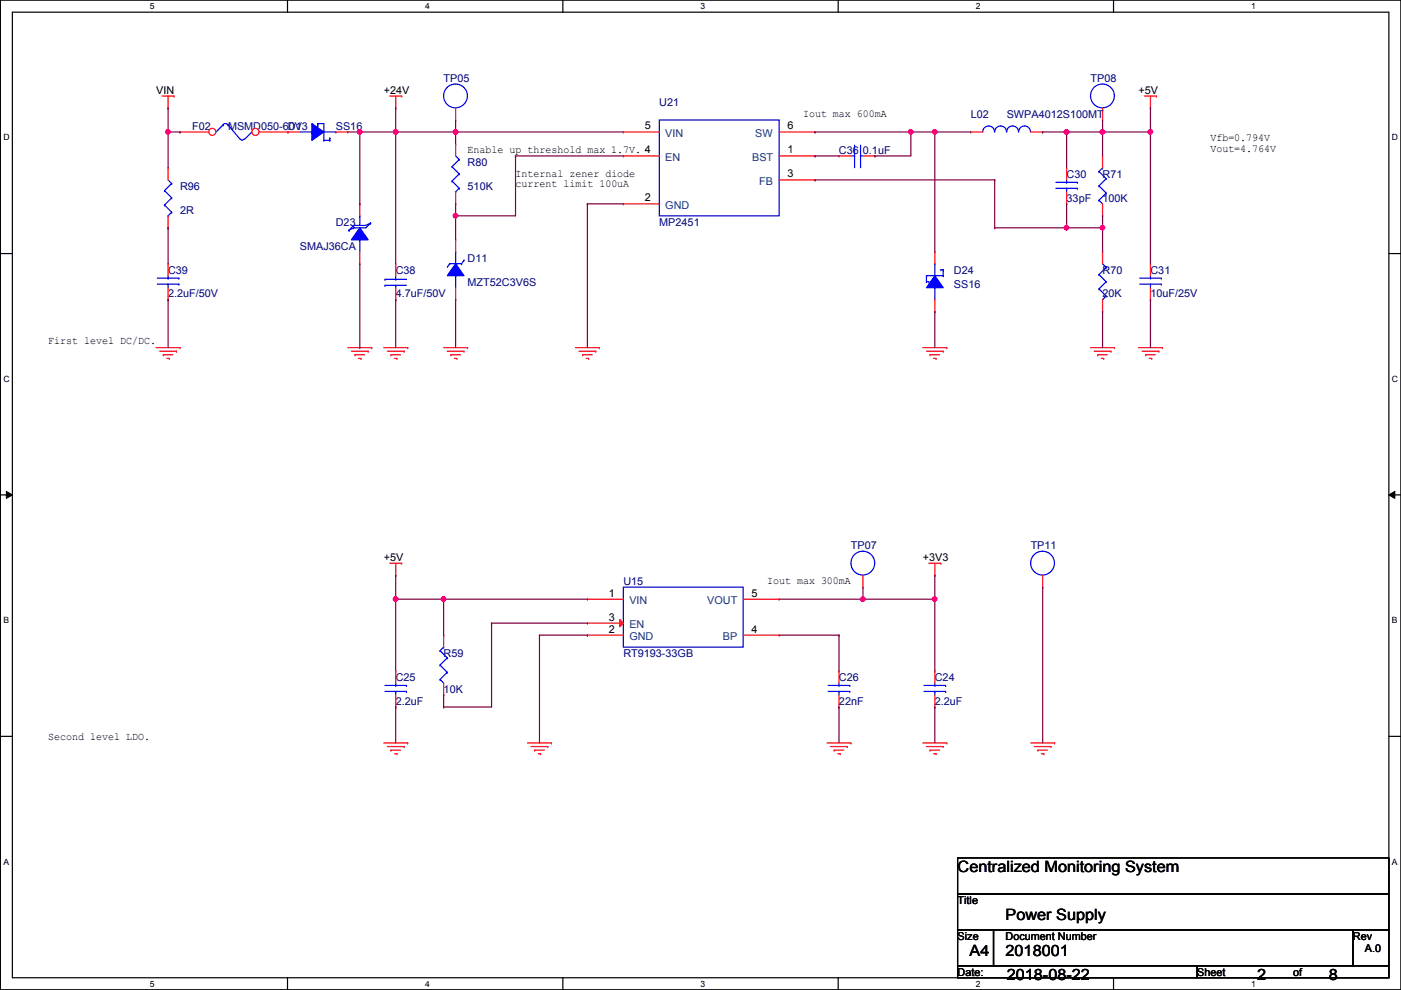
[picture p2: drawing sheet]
<svg xmlns="http://www.w3.org/2000/svg" width="297mm" height="210mm" viewBox="0 0 297 210" stroke-linecap="round" stroke-linejoin="round" font-family="sans-serif">
<path d="M.1 0h296.9v209.8h-296.9zM2.6 2.6h291.9v204.7h-291.9z" fill="none" stroke="#000" stroke-width=".25"/>
<g fill="#fff">
<path d="M31.8 .3h1v2h-1z"/>
<path d="M31.8 207.6h1v1.9h-1z"/>
</g>
<path d="M61 0v2.6M61 207.3v2.5" fill="none" stroke="#000" stroke-width=".25"/>
<g fill="#fff">
<path d="M90.1 .3h1v2h-1z"/>
<path d="M90.1 207.6h1v1.9h-1z"/>
</g>
<path d="M119.3 0v2.6M119.3 207.3v2.5" fill="none" stroke="#000" stroke-width=".25"/>
<g fill="#fff">
<path d="M148.5 .3h1v2h-1z"/>
<path d="M148.5 207.6h1v1.9h-1z"/>
</g>
<path d="M177.7 0v2.6M177.7 207.3v2.5" fill="none" stroke="#000" stroke-width=".25"/>
<g fill="#fff">
<path d="M206.9 .3h1v2h-1z"/>
<path d="M206.9 207.6h1v1.9h-1z"/>
</g>
<path d="M236.1 0v2.6M236.1 207.3v2.5" fill="none" stroke="#000" stroke-width=".25"/>
<g fill="#fff">
<path d="M265.3 .3h.9v2h-.9z"/>
<path d="M265.3 207.6h.9v1.9h-.9z"/>
<path d="M.7 28.2h1.3v1.9h-1.3z"/>
<path d="M295.1 28.2h1.3v1.9h-1.3z"/>
<path d="M.7 79.3h1.3v2h-1.3z"/>
<path d="M295.1 79.3h1.3v2h-1.3z"/>
</g>
<path d="M.1 53.8h2.5M294.5 53.8h2.5" fill="none" stroke="#000" stroke-width=".25"/>
<g fill="#fff">
<path d="M.7 130.5h1.2v2h-1.2z"/>
<path d="M295.1 130.5h1.2v2h-1.2z"/>
</g>
<path d="M.1 104.9h2.5M294.5 104.9h2.5" fill="none" stroke="#000" stroke-width=".25"/>
<path d="M1.4 104.2l1.2 .7-1.2 .8zM294.5 104.9l1.2-.7v1.5z" fill="#000"/>
<path d="M1.4 104.2l1.2 .7-1.2 .8zM294.5 104.9l1.2-.7v1.5z" fill="none" stroke="#000" stroke-width=".21"/>
<g fill="#fff">
<path d="M.7 181.7h1.2v2h-1.2z"/>
<path d="M295.1 181.7h1.2v2h-1.2z"/>
</g>
<path d="M.1 156.1h2.5M294.5 156.1h2.5M203 181.9h91.5v7.6h-91.5zM203 189.5h91.5v7.6h-91.5zM203 197.1h7.6v7.7h-7.6zM210.6 197.1h76.2v7.7h-76.2zM286.8 197.1h7.7v7.7h-7.7zM203 204.8h50.8v2.5h-50.8zM253.8 204.8h40.7v2.5h-40.7z" fill="none" stroke="#000" stroke-width=".25"/>
<g fill="none" stroke="#f00" stroke-width=".25">
<path d="M34.4 20.4h2.5M35.6 22.9h.1M35.6 20.4v2.5M36.9 20.4h.1M82.6 20.4h2.6M83.9 22.9h.1M83.9 20.4v2.5M85.2 20.4h.1M242.7 20.4h2.5M243.9 22.9h.1M243.9 20.4v2.5M245.2 20.4h.1"/>
<path d="M33.1 73.7h5.1M33.9 74.5h3.5M34.6 75.2h.1M34.6 75.2h2.1M35.4 76h.5M35.9 76h.1M37.4 74.5h.1M38.2 73.7h.1M73.7 73.7h5.1M74.5 74.5h3.6M75.3 75.2h.1M75.3 75.2h2"/>
<path d="M76 76h.5M76.5 76h.1M78.1 74.5h.1M78.8 73.7h.1M81.4 73.7h5M82.1 74.5h3.6M82.9 75.2h.1M82.9 75.2h2M83.6 76h.6M84.2 76h.1M85.7 74.5h.1M86.4 73.7h.1"/>
<path d="M94.1 73.7h5M94.8 74.5h3.6M95.6 75.2h.1M95.6 75.2h2M96.3 76h.6M96.9 76h.1M98.4 74.5h.1M99.1 73.7h.1M122 73.7h5.1M122.8 74.5h3.5M123.5 75.2h.1M123.5 75.2h2.1"/>
<path d="M124.3 76h.5M124.8 76h.1M126.3 74.5h.1M127.1 73.7h.1M195.7 73.7h5M196.4 74.5h3.6M197.2 75.2h.1M197.2 75.2h2M197.9 76h.6M198.5 76h.1M200 74.5h.1M200.7 73.7h.1"/>
<path d="M231.2 73.7h5.1M232 74.5h3.5M232.7 75.2h.1M232.7 75.2h2.1M233.5 76h.5M234 76h.1M235.5 74.5h.1M236.3 73.7h.1M241.4 73.7h5.1M242.1 74.5h3.6M242.9 75.2h.1M242.9 75.2h2"/>
<path d="M243.7 76h.5M244.2 76h.1M245.7 74.5h.1M246.5 73.7h.1M82.6 119.4h2.6M83.9 119.4v2.6M85.2 119.4h.1M196.9 119.4h2.6M198.2 119.4v2.6M199.5 119.4h.1M83.9 122h.1M198.2 122h.1"/>
<path d="M81.4 157.5h5M82.1 158.3h3.6M82.9 159h.1M82.9 159h2M83.6 159.8h.6M84.2 159.8h.1M85.7 158.3h.1M86.4 157.5h.1M111.8 157.5h5.1M112.6 158.3h3.6M113.4 159h.1M113.4 159h2"/>
<path d="M114.1 159.8h.5M114.6 159.8h.1M116.2 158.3h.1M116.9 157.5h.1M175.3 157.5h5.1M176.1 158.3h3.6M176.9 159h.1M176.9 159h2M177.6 159.8h.5M178.1 159.8h.1M179.7 158.3h.1M180.4 157.5h.1"/>
<path d="M195.7 157.5h5M196.4 158.3h3.6M197.2 159h.1M197.2 159h2M197.9 159.8h.6M198.5 159.8h.1M200 158.3h.1M200.7 157.5h.1M218.5 157.5h5.1M219.3 158.3h3.5M220 159h.1M220 159h2.1"/>
<path d="M220.8 159.8h.5M221.3 159.8h.1M222.8 158.3h.1M223.6 157.5h.1"/>
</g>
<path d="M76.3 50.8h.1M76.3 45.8h.1M76.3 45.8v2M76.3 50.8v2.6" fill="none" stroke="#00f" stroke-width=".25"/>
<path d="M76.3 48.3l1.8 2.5h-3.6z" fill-rule="evenodd" fill="#00f"/>
<g fill="none" stroke="#00f" stroke-width=".25">
<path d="M35.6 38.1l.8 .8M36.4 38.9h.1M36.4 38.9l-1.5 1.5M47.3 26.4a.77 .77 0 0 1 1 0M47.3 26.5h.1M47.3 26.5l-1.5 1.5M48.3 26.5h.1M48.3 26.5l2.6 3M51.8 29.4l-.5 .3-.4-.2M53.4 28h.1M53.4 28l-1.5 1.5M34.9 40.4h.1"/>
<path d="M34.9 43.5h.1M34.9 40.4l1.5 1.6M34.9 43.5l1.5 1.5M35.6 45.8h.1M36.4 42h.1M36.4 45h.1M36.4 42l-1.5 1.5M36.4 45l-.8 .8M74 48.8h.1M75 47.8h.1M75 48.3h.1M75 47.8l-1 1"/>
<path d="M75 48.3l-1 .5M76.3 48.3l1.8 2.5h-3.6zM78.6 47.3h.1M78.6 47.3l-1 .5h-2.6M78.6 47.3l-1 1h-2.6M81.6 59.2h.1M81.6 59.2h4.6M83.9 59.2h.1M83.9 58.5v.7M81.6 60.5h.1M81.6 60.5h4.6M83.9 60.5h.1"/>
<path d="M83.9 60.5v.5M81.6 146.6h4.6M81.6 145.3h4.6M83.9 145.3h.1M83.9 146.6h.1M83.9 144.8v.5M83.9 146.6v.8M86.2 146.6h.1M86.2 145.3h.1"/>
<circle cx="96.6" cy="20.3" r="2.51"/>
</g>
<g fill="none" stroke="#f00" stroke-width=".25">
<path d="M35.6 35.6h.1M35.6 35.6v2.5M96.6 25.4h.1M96.6 22.9v2.5M35.6 48.3h.1M35.6 45.8v2.5M76.3 55.9h.1M76.3 43.2h.1M76.3 43.2v2.6M76.3 53.4v2.5M83.9 55.9h.1M83.9 55.9v2.6"/>
<path d="M83.9 63.5h.1M83.9 61v2.5M83.9 142.3h.1M83.9 149.9h.1M83.9 142.3v2.5M83.9 147.4v2.5"/>
</g>
<circle cx="45" cy="28" r=".75" fill="#fff"/>
<g fill="none" stroke="#f00" stroke-width=".25">
<path d="M38.2 28h.1M38.2 28h6.1"/>
<circle cx="45" cy="28" r=".75"/>
</g>
<circle cx="54.2" cy="28" r=".75" fill="#fff"/>
<g fill="none" stroke="#f00" stroke-width=".25">
<path d="M54.9 28h6.1M61 28h.1M233.8 25.4h.1M233.8 22.9v2.5M233.8 53.4h.1M233.8 53.4v2.5M233.8 66.1h.1M233.8 63.5v2.6M124.5 127h.1M124.5 134.7h.1M124.5 127h7.7M124.5 134.7h7.7"/>
<path d="M183 124.5h.1M183 122v2.5M198.2 142.3h.1M198.2 149.9h.1M198.2 142.3v2.5M198.2 147.4v2.5"/>
<circle cx="54.2" cy="28" r=".75"/>
</g>
<g fill="none" stroke="#00f" stroke-width=".25">
<path d="M233 58.2h.1M233 58.2l1.5 1.5M233.8 55.9l.7 .8M234.5 56.7h.1M234.5 59.7h.1M234.5 56.7l-1.5 1.5M234.5 59.7l-1.5 1.6M233 61.3h.1M233 61.3l1.5 1.5M233.8 63.5h.1M234.5 62.8h.1M234.5 62.8l-.7 .7"/>
<path d="M132.2 124.5h25.4v12.7h-25.4zM195.9 146.6h4.6M195.9 145.3h4.6M198.2 145.3h.1M198.2 146.6h.1M198.2 144.8v.5M198.2 146.6v.8M200.5 146.6h.1M200.5 145.3h.1"/>
<circle cx="233.7" cy="20.3" r="2.51"/>
<circle cx="182.9" cy="119.4" r="2.51"/>
</g>
<path d="M131.4 131.4l.8 .7-.8 .8z" fill="#f00"/>
<g fill="none" stroke="#f00" stroke-width=".25">
<path d="M132.2 33.1h.1M132.2 28h.1M132.2 33.1h7.6M132.2 28h7.6M165.2 33.1h7.6M165.2 38.1h7.6M165.2 28h7.6M172.8 33.1h.1M172.8 38.1h.1M172.8 28h.1M205.8 28h.1M205.8 28h2.6"/>
<path d="M218.5 28h2.6M221.1 28h.1M233.8 33.1h.1M233.8 33.1v2.5M132.2 43.2h.1M132.2 43.2h7.6M233.8 45.8h.1M233.8 43.2v2.6M243.9 55.9h.1M243.9 55.9v2.6M243.9 63.5h.1M243.9 61v2.5"/>
<path d="M124.5 132.1h.1M124.5 132.1h7.7M131.4 131.4l.8 .7-.8 .8zM157.6 134.7h7.6M157.6 127h7.6M165.2 134.7h.1M165.2 127h.1"/>
</g>
<g fill="none" stroke="#00f" stroke-width=".25">
<path d="M63.6 28h2.5M66.1 28h.1M67.4 26.2h.1M67.4 26.2h1.3v3.6M68.7 29.8h.1M68.7 28h2.5M68.7 29.8h1.2M69.9 29.8h.1M71.2 28h.1M139.8 25.4h25.4v20.4h-25.4zM208.4 28a1.25 1.25 0 0 1 1.2-1.3 1.25 1.25 0 0 1 1.3 1.3M210.9 28a1.25 1.25 0 0 1 1.3-1.3 1.25 1.25 0 0 1 1.2 1.3"/>
<path d="M213.4 28a1.25 1.25 0 0 1 1.3-1.3 1.25 1.25 0 0 1 1.2 1.3M216 28a1.25 1.25 0 0 1 1.2-1.3 1.25 1.25 0 0 1 1.3 1.3M233 39.4h.1M233 36.4h.1M233 39.4l1.5 1.5M233 36.4l1.5 1.5M233.8 35.6h.1M233.8 35.6l-.8 .8M234.5 37.9h.1M234.5 37.9l-1.5 1.5M233 42.5h.1M233 42.5l.8 .7"/>
<path d="M234.5 40.9h.1M234.5 40.9l-1.5 1.6M241.6 59h4.6M243.9 59h.1M243.9 58.5v.5M246.2 59h.1M241.6 60.2h4.6M243.9 60.2h.1M243.9 60.2v.8M246.2 60.2h.1"/>
</g>
<path d="M66.1 26.2l2.6 1.8-2.6 1.8z" fill-rule="evenodd" fill="#00f"/>
<g fill="none" stroke="#00f" stroke-width=".25">
<path d="M66.1 26.2l2.6 1.8-2.6 1.8zM67.4 26.7h.1M67.4 26.2v.5M69.9 29.3h.1M69.9 29.3v.5M95.3 55.9h.1M95.3 55.9l-.5 .8M95.3 55.9h2.6M96.6 58.5h.1M96.6 53.4h.1M96.6 53.4v2.5M96.6 58.5v2.5"/>
<path d="M97.9 55.9h.1M98.4 55.2h.1M98.4 55.2l-.5 .7"/>
<circle cx="221" cy="119.4" r="2.51"/>
</g>
<path d="M61 28h.1M61 28h2.6M71.2 28h2.5M73.7 28h.1M221.1 124.5h.1M221.1 122v2.5" fill="none" stroke="#f00" stroke-width=".25"/>
<path d="M96.6 55.9l1.8 2.6h-3.6z" fill-rule="evenodd" fill="#00f"/>
<g fill="none" stroke="#00f" stroke-width=".25">
<path d="M33.4 59h4.5M35.6 59h.1M35.6 58.5v.5M37.9 59h.1M96.6 55.9l1.8 2.6h-3.6zM196.4 59.7h.1M198.2 55.9h.1M198.2 55.9v2.6M200 58.5h.1M200 57.2h.1M200 58.5h-3.6v1.2M200 57.2v1.3"/>
<path d="M33.4 60.2h4.5M35.6 60.2h.1M35.6 60.2v.8M37.9 60.2h.1M198.2 61h.1M198.2 61v2.5M93.3 138h.1M93.3 138l1.5 1.5M94.1 137.2h.1M94.1 137.2l-.8 .8M94.8 139.5h.1M94.8 139.5l-1.5 1.5"/>
<path d="M93.3 144.1h.1M93.3 141h.1M93.3 144.1l.8 .7M93.3 141l1.5 1.5M94.8 142.5h.1M94.8 142.5l-1.5 1.6"/>
</g>
<path d="M35.6 55.9h.1M35.6 55.9v2.6M96.6 50.8h.1M96.6 50.8v2.6M35.6 63.5h.1M35.6 61v2.5M96.6 63.5h.1M96.6 61v2.5M94.1 134.7h.1M94.1 134.7v2.5M94.1 147.4h.1M94.1 144.8v2.6" fill="none" stroke="#f00" stroke-width=".25"/>
<path d="M198.2 58.5l1.8 2.5h-3.6z" fill-rule="evenodd" fill="#00f"/>
<g fill="none" stroke="#00f" stroke-width=".25">
<path d="M95.8 35.3h.1M95.8 38.4h.1M95.8 35.3l1.6 1.6M95.8 38.4l1.6 1.5M96.6 33.1l.8 .7M97.4 33.8h.1M97.4 36.9h.1M97.4 39.9h.1M97.4 33.8l-1.6 1.5M97.4 36.9l-1.6 1.5M97.4 39.9l-.8 .8M180.4 33.1h.8"/>
<path d="M181.2 35.3h.1M181.2 33.1h.1M181.2 30.8v4.5M182.5 33.1h.1M182.5 35.3h.1M182.5 33.1h.5M182.5 30.8v4.5M223.9 39.9h4.5M223.9 38.7h4.5M226.1 38.7h.1M226.1 39.9h.1M226.1 38.1v.6"/>
<path d="M226.1 39.9v.8M228.4 39.9h.1M228.4 38.7h.1M96.6 40.7h.1M196.4 59.7h.5M196.9 59.7h.1M198.2 58.5l1.8 2.5h-3.6zM199.5 57.2h.1M199.5 57.2h.5M175.6 146.6h4.6M175.6 145.3h4.6M177.9 145.3h.1"/>
<path d="M177.9 146.6h.1M177.9 144.8v.5M177.9 146.6v.8M180.2 146.6h.1M180.2 145.3h.1"/>
</g>
<g fill="none" stroke="#f00" stroke-width=".25">
<path d="M96.6 30.5h.1M96.6 30.5v2.6M177.9 33.1h.1M177.9 33.1h2.5M183 33.1h2.5M185.5 33.1h.1M226.1 35.6h.1M226.1 35.6v2.5M96.6 43.2h.1M96.6 40.7v2.5M198.2 53.4h.1M198.2 53.4v2.5"/>
<path d="M226.1 43.2h.1M226.1 40.7v2.5M198.2 66.1h.1M198.2 63.5v2.6M177.9 142.3h.1M177.9 149.9h.1M177.9 142.3v2.5M177.9 147.4v2.5"/>
</g>
<path d="M83.9 22.9h.1M83.9 28h.1M83.9 22.9v33M83.9 28h12.7M172.8 28h.1M172.8 28h20.3M193.1 28h.1M193.1 28v5.1M243.9 22.9h.1M243.9 22.9v5.1" fill="none" stroke="#7f003f" stroke-width=".25"/>
<circle cx="193.1" cy="28" r=".49" fill="#f0f"/>
<circle cx="193.1" cy="28" r=".49" fill="none" stroke="#f0f" stroke-width=".25"/>
<path d="M193.1 28h.1M193.1 28h5.1M198.2 28h.1M198.2 28v25.4" fill="none" stroke="#7f003f" stroke-width=".25"/>
<circle cx="198.2" cy="28" r=".49" fill="#f0f"/>
<circle cx="198.2" cy="28" r=".49" fill="none" stroke="#f0f" stroke-width=".25"/>
<path d="M198.2 28h.1M198.2 28h7.6M221.1 28h.1M221.1 28h5" fill="none" stroke="#7f003f" stroke-width=".25"/>
<circle cx="226.1" cy="28" r=".49" fill="#f0f"/>
<circle cx="226.1" cy="28" r=".49" fill="none" stroke="#f0f" stroke-width=".25"/>
<path d="M226.1 28h.1M226.1 28h7.7M226.1 28v7.6M233.8 28h.1M233.8 28v5.1" fill="none" stroke="#7f003f" stroke-width=".25"/>
<circle cx="233.7" cy="28" r=".49" fill="#f0f"/>
<circle cx="233.7" cy="28" r=".49" fill="none" stroke="#f0f" stroke-width=".25"/>
<path d="M233.8 28h.1M233.8 28h10.1M243.9 28h.1M243.9 28v27.9" fill="none" stroke="#7f003f" stroke-width=".25"/>
<circle cx="243.9" cy="28" r=".49" fill="#f0f"/>
<circle cx="243.9" cy="28" r=".49" fill="none" stroke="#f0f" stroke-width=".25"/>
<g fill="none" stroke="#7f003f" stroke-width=".25">
<path d="M172.8 33.1h.1M172.8 38.1h.1M172.8 33.1h5.1M172.8 38.1h38.1M185.5 33.1h.1M185.5 33.1h7.6M210.9 38.1h.1M210.9 38.1v10.2M124.5 43.2h.1M124.5 43.2v30.5M210.9 48.3h.1M226.1 43.2h.1"/>
<path d="M226.1 43.2v5.1h-15.2M233.8 45.8h.1M233.8 45.8v2.5"/>
</g>
<circle cx="226.1" cy="48.3" r=".49" fill="#f0f"/>
<circle cx="226.1" cy="48.3" r=".49" fill="none" stroke="#f0f" stroke-width=".25"/>
<path d="M226.1 48.3h.1M226.1 48.3h7.7M233.8 48.3h.1M233.8 48.3v5.1" fill="none" stroke="#7f003f" stroke-width=".25"/>
<circle cx="233.7" cy="48.3" r=".49" fill="#f0f"/>
<circle cx="233.7" cy="48.3" r=".49" fill="none" stroke="#f0f" stroke-width=".25"/>
<g fill="none" stroke="#7f003f" stroke-width=".25">
<path d="M35.6 22.9h.1M35.6 28h.1M35.6 28h2.6M35.6 22.9v12.7M38.2 28h.1M73.7 28h2.6M76.3 28h.1M109.3 33.1h.1M109.3 33.1h22.9M35.6 48.3h.1M35.6 48.3v7.6M35.6 63.5h.1"/>
<path d="M35.6 63.5v10.2M83.9 63.5h.1M83.9 63.5v10.2M198.2 66.1h.1M198.2 66.1v7.6M233.8 66.1h.1M233.8 66.1v7.6M243.9 63.5h.1M243.9 63.5v10.2"/>
</g>
<circle cx="35.6" cy="28" r=".49" fill="#f0f"/>
<circle cx="35.6" cy="28" r=".49" fill="none" stroke="#f0f" stroke-width=".25"/>
<path d="M96.6 28h.1M96.6 28v2.5" fill="none" stroke="#7f003f" stroke-width=".25"/>
<circle cx="96.6" cy="28" r=".49" fill="#f0f"/>
<circle cx="96.6" cy="28" r=".49" fill="none" stroke="#f0f" stroke-width=".25"/>
<path d="M96.6 28h.1M96.6 28h35.6M96.6 43.2h.1M96.6 43.2v2.6" fill="none" stroke="#7f003f" stroke-width=".25"/>
<circle cx="96.6" cy="45.7" r=".49" fill="#f0f"/>
<circle cx="96.6" cy="45.7" r=".49" fill="none" stroke="#f0f" stroke-width=".25"/>
<path d="M109.3 33.1h.1M109.3 33.1v12.7M96.6 45.8h.1M96.6 45.8v5M124.5 43.2h.1M124.5 43.2h7.7M96.6 63.5h.1M96.6 63.5v10.2M198.2 122h.1M198.2 127h.1M198.2 122v20.3" fill="none" stroke="#7f003f" stroke-width=".25"/>
<circle cx="198.2" cy="127" r=".49" fill="#f0f"/>
<circle cx="198.2" cy="127" r=".49" fill="none" stroke="#f0f" stroke-width=".25"/>
<path d="M83.9 127h.1M83.9 127v15.3M165.2 127h17.8M165.2 134.7h12.7M177.9 134.7h.1M183 127h.1M177.9 149.9h.1M177.9 149.9v7.6M198.2 149.9h.1M198.2 149.9v7.6" fill="none" stroke="#7f003f" stroke-width=".25"/>
<circle cx="83.9" cy="127" r=".49" fill="#f0f"/>
<circle cx="83.9" cy="127" r=".49" fill="none" stroke="#f0f" stroke-width=".25"/>
<path d="M96.6 45.8h.1M96.6 45.8h12.7M83.9 122h.1M83.9 127h.1M83.9 122v5M83.9 127h40.6M94.1 127h.1M94.1 127v7.7M114.4 134.7h.1M114.4 134.7v22.8M83.9 149.9h.1M83.9 149.9v7.6" fill="none" stroke="#7f003f" stroke-width=".25"/>
<circle cx="94" cy="127" r=".49" fill="#f0f"/>
<circle cx="94" cy="127" r=".49" fill="none" stroke="#f0f" stroke-width=".25"/>
<g fill="none" stroke="#7f003f" stroke-width=".25">
<path d="M83.9 28h.1M83.9 28h-7.6v15.2M76.3 43.2h.1M104.2 132.1h.1M104.2 132.1v17.8h-10.1M104.2 132.1h20.3M114.4 134.7h10.1M124.5 134.7h.1M177.9 134.7h.1M177.9 134.7v7.6M94.1 147.4h.1M94.1 149.9h.1"/>
<path d="M94.1 147.4v2.5"/>
</g>
<circle cx="76.3" cy="28" r=".49" fill="#f0f"/>
<circle cx="76.3" cy="28" r=".49" fill="none" stroke="#f0f" stroke-width=".25"/>
<circle cx="83.9" cy="28" r=".49" fill="#f0f"/>
<circle cx="83.9" cy="28" r=".49" fill="none" stroke="#f0f" stroke-width=".25"/>
<path d="M76.3 55.9v17.8M76.3 73.7h.1M183 127h.1M183 124.5v2.5M183 127h15.2M198.2 127h.1" fill="none" stroke="#7f003f" stroke-width=".25"/>
<circle cx="182.9" cy="127" r=".49" fill="#f0f"/>
<circle cx="182.9" cy="127" r=".49" fill="none" stroke="#f0f" stroke-width=".25"/>
<path d="M96.6 28h.1M96.6 25.4v2.6M233.8 28h.1M233.8 25.4v2.6M221.1 124.5h.1M221.1 124.5v33" fill="none" stroke="#7f003f" stroke-width=".25"/>
<circle cx="193.1" cy="28" r=".49" fill="#f0f"/>
<circle cx="193.1" cy="28" r=".49" fill="none" stroke="#f0f" stroke-width=".25"/>
<circle cx="198.2" cy="28" r=".49" fill="#f0f"/>
<circle cx="198.2" cy="28" r=".49" fill="none" stroke="#f0f" stroke-width=".25"/>
<circle cx="226.1" cy="28" r=".49" fill="#f0f"/>
<circle cx="226.1" cy="28" r=".49" fill="none" stroke="#f0f" stroke-width=".25"/>
<circle cx="233.7" cy="28" r=".49" fill="#f0f"/>
<circle cx="233.7" cy="28" r=".49" fill="none" stroke="#f0f" stroke-width=".25"/>
<circle cx="243.9" cy="28" r=".49" fill="#f0f"/>
<circle cx="243.9" cy="28" r=".49" fill="none" stroke="#f0f" stroke-width=".25"/>
<circle cx="226.1" cy="48.3" r=".49" fill="#f0f"/>
<circle cx="226.1" cy="48.3" r=".49" fill="none" stroke="#f0f" stroke-width=".25"/>
<circle cx="233.7" cy="48.3" r=".49" fill="#f0f"/>
<circle cx="233.7" cy="48.3" r=".49" fill="none" stroke="#f0f" stroke-width=".25"/>
<circle cx="35.6" cy="28" r=".49" fill="#f0f"/>
<circle cx="35.6" cy="28" r=".49" fill="none" stroke="#f0f" stroke-width=".25"/>
<circle cx="96.6" cy="28" r=".49" fill="#f0f"/>
<circle cx="96.6" cy="28" r=".49" fill="none" stroke="#f0f" stroke-width=".25"/>
<circle cx="96.6" cy="45.7" r=".49" fill="#f0f"/>
<circle cx="96.6" cy="45.7" r=".49" fill="none" stroke="#f0f" stroke-width=".25"/>
<circle cx="198.2" cy="127" r=".49" fill="#f0f"/>
<circle cx="198.2" cy="127" r=".49" fill="none" stroke="#f0f" stroke-width=".25"/>
<circle cx="83.9" cy="127" r=".49" fill="#f0f"/>
<circle cx="83.9" cy="127" r=".49" fill="none" stroke="#f0f" stroke-width=".25"/>
<circle cx="94" cy="127" r=".49" fill="#f0f"/>
<circle cx="94" cy="127" r=".49" fill="none" stroke="#f0f" stroke-width=".25"/>
<circle cx="76.3" cy="28" r=".49" fill="#f0f"/>
<circle cx="76.3" cy="28" r=".49" fill="none" stroke="#f0f" stroke-width=".25"/>
<circle cx="83.9" cy="28" r=".49" fill="#f0f"/>
<circle cx="83.9" cy="28" r=".49" fill="none" stroke="#f0f" stroke-width=".25"/>
<circle cx="182.9" cy="127" r=".49" fill="#f0f"/>
<circle cx="182.9" cy="127" r=".49" fill="none" stroke="#f0f" stroke-width=".25"/>
<g font-size="3.3">
<text x="203" y="184.9">Centralized Monitoring System</text>
<text x="213.2" y="195">Power Supply</text>
<text x="205.6" y="202.6">A4</text>
<text x="213.2" y="202.6">2018001</text>
<text x="213.4" y="207.7">2018-08-22</text>
<text x="266.5" y="207.7">2</text>
<text x="281.8" y="207.7">8</text>
</g>
<g font-size="2.3" fill="#00007f">
<text x="94.1" y="17.4">TP05</text>
<text x="231.2" y="17.4">TP08</text>
<text x="139.8" y="22.4">U21</text>
<text x="40.7" y="27.5">F02</text>
<text x="48.3" y="27.5">MSMD050-60V</text>
<text x="61" y="27.5">D13</text>
<text x="71.2" y="27.5">SS16</text>
<text x="205.8" y="25">L02</text>
<text x="213.4" y="25">SWPA4012S100MT</text>
<text x="99.1" y="35.1">R80</text>
<text x="177.9" y="32.6">C36 0.1uF</text>
<text x="38.2" y="40.2">R96</text>
<text x="99.1" y="40.2">510K</text>
<text x="226.1" y="37.7">C30</text>
<text x="233.8" y="37.7">R71</text>
<text x="38.2" y="45.3">2R</text>
<text x="71.2" y="47.8">D23</text>
<text x="139.8" y="47.8">MP2451</text>
<text x="226.1" y="42.8">33pF</text>
<text x="233.8" y="42.8">100K</text>
<text x="63.6" y="52.9">SMAJ36CA</text>
<text x="35.6" y="58">C39</text>
<text x="83.9" y="58">C38</text>
<text x="99.1" y="55.5">D11</text>
<text x="202.3" y="58">D24</text>
<text x="233.8" y="58">R70</text>
<text x="243.9" y="58">C31</text>
<text x="35.6" y="63.1">2.2uF/50V</text>
<text x="83.9" y="63.1">4.7uF/50V</text>
<text x="99.1" y="60.5">MZT52C3V6S</text>
<text x="202.3" y="61">SS16</text>
<text x="233.8" y="63.1">20K</text>
<text x="243.9" y="63.1">10uF/25V</text>
<text x="180.4" y="116.4">TP07</text>
<text x="218.5" y="116.4">TP11</text>
<text x="132.2" y="124">U15</text>
<text x="94.1" y="139.3">R59</text>
<text x="132.2" y="139.3">RT9193-33GB</text>
<text x="83.9" y="144.4">C25</text>
<text x="83.9" y="149.4">2.2uF</text>
<text x="94.1" y="146.9">10K</text>
<text x="177.9" y="144.4">C26</text>
<text x="177.9" y="149.4">22nF</text>
<text x="198.2" y="144.4">C24</text>
<text x="198.2" y="149.4">2.2uF</text>
</g>
<g font-size="2.3">
<text x="33.1" y="19.9">VIN</text>
<text x="81.4" y="19.9">+24V</text>
<text x="241.4" y="19.9">+5V</text>
<text x="136.7" y="27.4">5</text>
<text x="167" y="27.4">6</text>
<text x="170.3" y="24.8">Iout max 600mA</text>
<text x="256.6" y="29.8">Vfb=0.794V</text>
<text x="99.1" y="32.4">Enable up threshold max 1.7V. 4</text>
<text x="167" y="32.5">1</text>
<text x="256.6" y="32.1">Vout=4.764V</text>
<text x="109.3" y="37.5">Internal zener diode</text>
<text x="109.3" y="39.8">current limit 100uA</text>
<text x="167" y="37.6">3</text>
<text x="136.7" y="42.7">2</text>
<text x="10.2" y="73">First level DC/DC.</text>
<text x="81.4" y="119">+5V</text>
<text x="195.7" y="119">+3V3</text>
<text x="162.6" y="123.8">Iout max 300mA</text>
<text x="129.1" y="126.5">1</text>
<text x="129.1" y="131.6">3</text>
<text x="159.3" y="126.5">5</text>
<text x="129.1" y="134.1">2</text>
<text x="159.3" y="134.1">4</text>
<text x="10.2" y="156.8">Second level LDO.</text>
<text x="203" y="191.6">Title</text>
<text x="203" y="199.2">Size</text>
<text x="213.2" y="199.2">Document Number</text>
<text x="286.8" y="199.2">Rev</text>
<text x="289.4" y="201.8">A.0</text>
<text x="203" y="206.8">Date:</text>
<text x="253.8" y="206.8">Sheet</text>
<text x="274.1" y="206.8">of</text>
</g>
<g font-size="2.3" fill="#003f7f">
<text x="141.1" y="29">VIN</text>
<text x="160.1" y="29">SW</text>
<text x="141.1" y="34.1">EN</text>
<text x="159.5" y="34.1">BST</text>
<text x="161" y="39.2">FB</text>
<text x="141.1" y="44.3">GND</text>
<text x="133.4" y="128.1">VIN</text>
<text x="149.9" y="128.1">VOUT</text>
<text x="133.4" y="135.7">GND</text>
<text x="133.4" y="133.2">EN</text>
<text x="153.2" y="135.7">BP</text>
</g>
<g font-size="1.8">
<text x="31.8" y="1.9">5</text>
<text x="90.1" y="1.9">4</text>
<text x="148.5" y="1.9">3</text>
<text x="206.9" y="1.9">2</text>
<text x="265.3" y="1.9">1</text>
<text x=".7" y="29.8">D</text>
<text x="295.1" y="29.8">D</text>
<text x=".7" y="80.9">C</text>
<text x="295.1" y="80.9">C</text>
<text x=".7" y="132.1">B</text>
<text x="295.1" y="132.1">B</text>
<text x=".7" y="183.3">A</text>
<text x="295.1" y="183.3">A</text>
<text x="31.8" y="209.2">5</text>
<text x="90.1" y="209.2">4</text>
<text x="148.5" y="209.2">3</text>
<text x="206.9" y="209.2">2</text>
<text x="265.3" y="209.2">1</text>
</g>
</svg>
